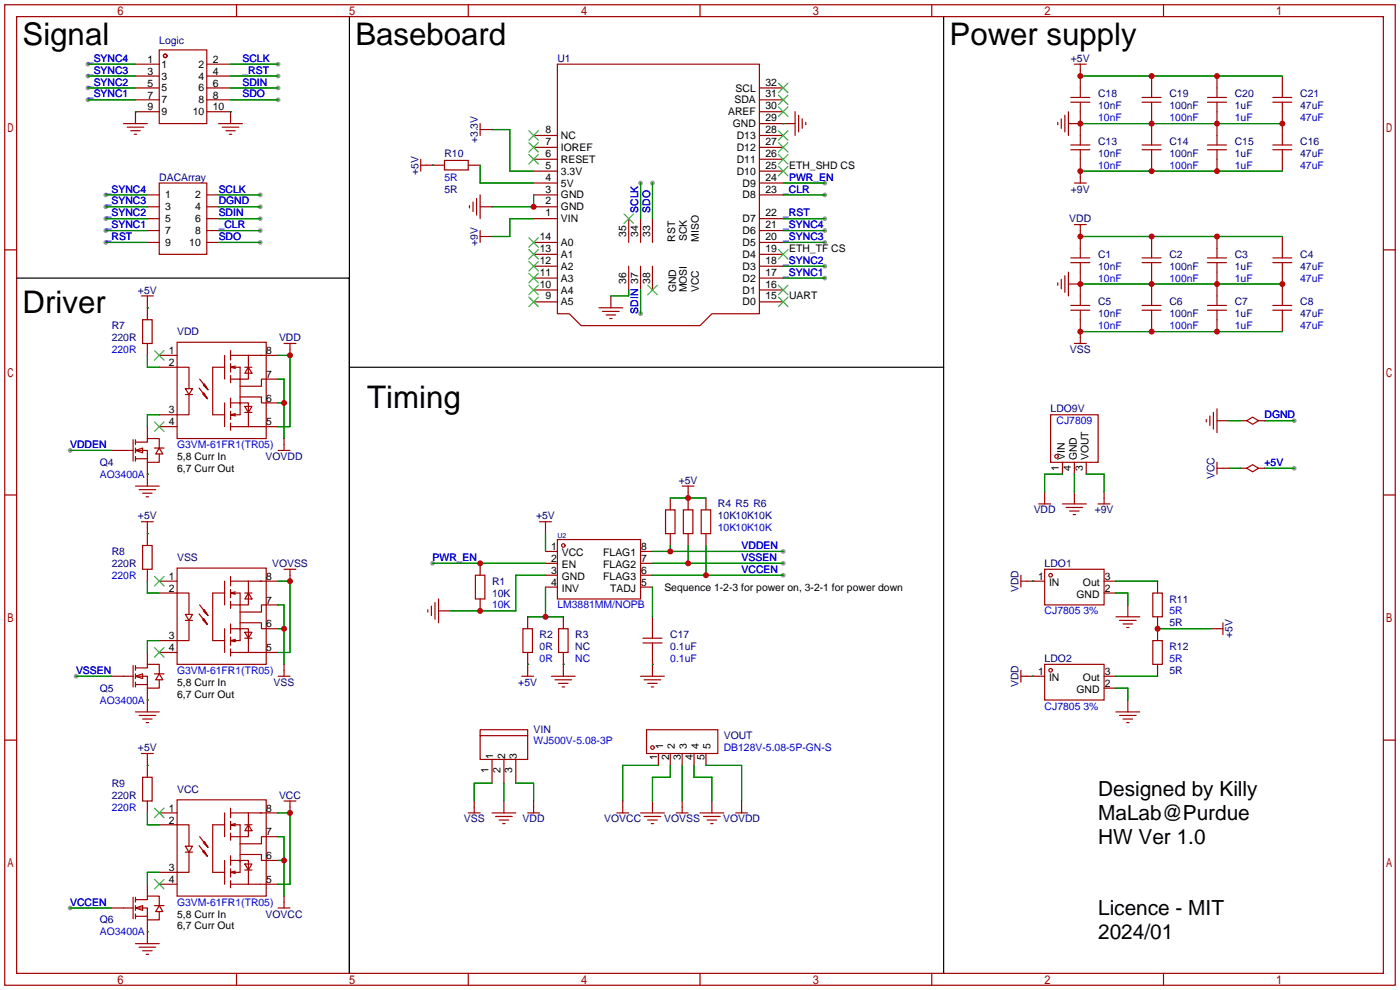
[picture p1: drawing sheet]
<svg xmlns="http://www.w3.org/2000/svg" width="299mm" height="212mm" viewBox="0 0 299 212" stroke-linecap="round" stroke-linejoin="round" font-family="sans-serif">
<g fill="#999">
<circle cx="276.6" cy="89.9" r=".51"/>
<circle cx="176.3" cy="56.9" r=".51"/>
<circle cx="176.3" cy="59.4" r=".51"/>
<circle cx="176.3" cy="51.8" r=".51"/>
<circle cx="176.3" cy="49.3" r=".51"/>
<circle cx="176.3" cy="46.7" r=".51"/>
<circle cx="176.3" cy="41.7" r=".51"/>
<circle cx="136.9" cy="67.1" r=".51"/>
<circle cx="136.9" cy="39.1" r=".51"/>
<circle cx="139.4" cy="39.1" r=".51"/>
<circle cx="55.6" cy="41.7" r=".51"/>
<circle cx="55.6" cy="44.2" r=".51"/>
<circle cx="55.6" cy="46.7" r=".51"/>
<circle cx="55.6" cy="49.3" r=".51"/>
<circle cx="22.6" cy="44.2" r=".51"/>
<circle cx="22.6" cy="46.7" r=".51"/>
<circle cx="22.6" cy="49.3" r=".51"/>
<circle cx="22.6" cy="51.8" r=".51"/>
<circle cx="22.6" cy="41.7" r=".51"/>
<circle cx="55.6" cy="51.8" r=".51"/>
<circle cx="18.8" cy="13.7" r=".51"/>
<circle cx="18.8" cy="16.3" r=".51"/>
<circle cx="18.8" cy="18.8" r=".51"/>
<circle cx="18.8" cy="21.3" r=".51"/>
<circle cx="59.4" cy="13.7" r=".51"/>
<circle cx="59.4" cy="16.3" r=".51"/>
<circle cx="59.4" cy="18.8" r=".51"/>
<circle cx="59.4" cy="21.3" r=".51"/>
<circle cx="176.3" cy="39.1" r=".51"/>
<circle cx="92.5" cy="120.4" r=".51"/>
<circle cx="167.4" cy="120.4" r=".51"/>
<circle cx="167.4" cy="122.9" r=".51"/>
<circle cx="167.4" cy="117.9" r=".51"/>
<circle cx="15" cy="96.3" r=".51"/>
<circle cx="16.3" cy="144.5" r=".51"/>
<circle cx="15" cy="194.1" r=".51"/>
<circle cx="276.6" cy="100.1" r=".51"/>
</g>
<g fill="none" stroke="#a10000" stroke-width=".25">
<path d="M1 1h297.2v209.6h-297.2zM3.6 3.6h292.1v204.4h-292.1zM29 18.8h5M29 13.7h5M29 16.3h5M34 10.7h10.2v15.7h-10.2zM44.2 18.8h5.1M44.2 13.7h5.1M44.2 16.3h5.1M50.5 1v2.6M100.1 1v2.6M119.1 13.7h43.2v53.4h-10.2l-2.5 2.5h-25.4l-2.5-2.5h-2.6z"/>
<path d="M149.6 1v2.6M162.3 18.8h5.1M199.1 1v2.6M229.6 13.7h2.6M230.9 13.7v7.1M246.1 16.3v4.5M248.7 1v2.6M260.1 16.3v4.5M274.1 16.3v4.5M26.4 26.4h5.1M27.2 27.2h3.5M27.9 27.9h2.1"/>
<path d="M28.7 28.7h.5M29 21.3h5M34 39.1h10.2v15.3h-10.2zM34 23.9h-5v2.5M44.2 23.9h5.1v2.5M44.2 21.3h5.1M46.7 26.4h5.1M47.5 27.2h3.6M48.3 27.9h2M49 28.7h.5M89.9 35.3h5.1M89.9 34v2.6"/>
<path d="M95 34.3h5.1v2h-5.1zM100.1 35.3h2.5M102.6 26.4v2.6M102.6 27.7h2.6M114 29h5.1M114 31.5h5.1M114 34h5.1M114 36.6h5.1M114 39.1h5.1M162.3 29h5.1M162.3 31.5h5.1M162.3 34h5.1"/>
<path d="M162.3 36.6h5.1M162.3 39.1h5.1M162.3 26.4h7.6M162.3 23.9h5.1M162.3 21.3h5.1M169.9 23.9v5.1M170.7 24.6v3.6M171.4 25.4v2M172.2 26.2v.5M226.1 26.2v.5M226.8 25.4v2M227.6 24.6v3.6"/>
<path d="M228.3 26.4h2.6M228.3 23.9v5.1M228.9 32h4M228.9 31h4M228.9 21.8h4M228.9 20.8h4M229.6 39.1h2.6M230.9 21.8v9.2M230.9 32v7.1M244.1 32h4.1M244.1 31h4.1M244.1 21.8h4.1"/>
<path d="M244.1 20.8h4.1M246.1 21.8v9.2M246.1 32v4.6M258.1 32h4M258.1 31h4M258.1 21.8h4M258.1 20.8h4M260.1 21.8v9.2M260.1 32v4.6M272 32h4.1M272 31h4.1M272 21.8h4.1"/>
<path d="M272 20.8h4.1M274.1 21.8v9.2M274.1 32v4.6M1 53.4h2.6M31.5 44.2h2.5M31.5 46.7h2.5M31.5 41.7h2.5M31.5 51.8h2.5M31.5 49.3h2.5M44.2 44.2h2.5M44.2 46.7h2.5M44.2 41.7h2.5"/>
<path d="M44.2 51.8h2.5M44.2 49.3h2.5M100.3 43.9v.5M101.1 43.2v2M101.9 42.4v3.6M102.6 44.2h2.6M102.6 41.7v5M102.6 49.3v2.5M102.6 50.5h2.6M114 44.2h5.1M114 46.7h5.1M114 41.7h5.1"/>
<path d="M114 59.4h5.1M114 56.9h5.1M114 54.4h5.1M114 51.8h5.1M134.4 46.7v5.1M134.4 56.9v5.1M136.9 46.7v5.1M136.9 56.9v5.1M139.4 46.7v5.1M139.4 56.9v5.1M162.3 46.7h5.1M162.3 41.7h5.1"/>
<path d="M162.3 59.4h5.1M162.3 56.9h5.1M162.3 54.4h5.1M162.3 51.8h5.1M162.3 49.3h5.1M226.8 59.7v2M227.6 58.9v3.6M228.3 58.2v5M228.9 56.1h4M228.9 55.1h4M229.6 48h2.6M230.9 48v7.1"/>
<path d="M230.9 56.1v9.2M244.1 56.1h4.1M244.1 55.1h4.1M246.1 50.5v4.6M246.1 56.1v9.2M258.1 56.1h4M258.1 55.1h4M260.1 50.5v4.6M260.1 56.1v9.2M272 56.1h4.1M272 55.1h4.1M274.1 50.5v4.6"/>
<path d="M274.1 56.1v9.2M295.7 53.4h2.5M30.2 63.2h2.6M30.5 68.3h2v5.1h-2zM31.5 63.2v5.1M31.5 73.4v2.5M34 78.5h6.4v4.6M34 75.9h3.8M37.8 73.2h19.1v20.5h-19.1zM48 78.5h-2.5v10.1h2.5M48 75.9v5.1M49.3 74.9v2.1"/>
<path d="M49.3 77.7v1.8M49.3 75.9h3.8M50.3 78.7l-1-.2h2v10.1h-2l1 .3M50.3 78.2l-1 .3M52.3 78.5h1.5M53.1 75.9h2.8M53.1 75.9v5.1h-3.8M53.1 78.5l.7 1.3h-1.5zM55.6 75.9h3.8M60.7 73.4h2.5M62 73.4v2.5M114 64.5h5.1"/>
<path d="M114 62h5.1M128 65.8h5.1M128.8 66.5h3.5M129.5 67.3h2.1M130.3 68.1h.5M130.6 63.2v2.6M162.3 64.5h5.1M162.3 62h5.1M226.1 60.5v.5M228.3 60.7h2.6M228.9 66.3h4M228.9 65.3h4"/>
<path d="M229.6 73.4h2.6M230.9 66.3v7.1M244.1 66.3h4.1M244.1 65.3h4.1M246.1 66.3v4.6M258.1 66.3h4M258.1 65.3h4M260.1 66.3v4.6M272 66.3h4.1M272 65.3h4.1M274.1 66.3v4.6M23.9 96.3h4.5"/>
<path d="M28.4 94v4.6M29 96.3l1.5-.5v1zM29 94.5h2.5v-.8h2.5v2.1M29 96.3h2.5v2.5h2.5v-1.8M29 94v1M29 95.8v1M29 97.5v1.1M29 98h2.5M31.5 91.2v2.5M31.5 98.8v5.1M33 95.8h2.1M34 95.8l.8 1.2h-1.5z"/>
<path d="M34 91.2h3.8M39.6 83.1h1.5l-.7 1.2zM39.6 84.3h1.5M40.4 84.3v4.3h-6.4M42.5 82.9l1.8 2.3-.7-1.3M42.7 81l1.7 2.3-.7-1.3M43.3 84.2l1 1M43.4 82.3l1 1M48 86.1v5.1M49.3 86.1h3.8v5.1M49.3 80.3v1.5M49.3 85.1v2"/>
<path d="M49.3 87.9v1.8M49.3 90.4v1.5M49.3 91.2h10.1M50.3 88.4l-1 .2M51.3 84.8h4.6v1.3h3.5M52.3 86.9h1.5l-.7 1.2zM52.3 88.1h1.5M59.4 81h-3.5v1.5h-4.6M59.4 96.3h2.6M60.7 93.7v2.6M224.5 88.6h10.2v10.2h-10.2zM227.1 98.8v2.5"/>
<path d="M229.6 98.8v2.5M232.2 98.8v2.5M257.8 89.7v.5M258.6 88.9v2M259.3 88.1v3.6M260.1 89.9h2.5M260.1 87.4v5.1M260.1 98.8v2.5M265.2 89.9h1.2M266.4 89.9l1.3-.7 1.3 .7-1.3 .8zM269 89.9h1.3M1 105.8h2.6"/>
<path d="M29 103.9h5M29.7 104.6h3.6M30.2 111.5h2.6M30.5 116.6h2v5.1h-2zM30.5 105.4h2M31.2 106.2h.5M31.5 111.5v5.1M115.3 111.5h2.6M116.6 117.9h2.5M116.6 111.5v2.5M119.1 115.3h17.8v12.7h-17.8zM136.9 117.9h2.5"/>
<path d="M142.2 109h2.1v5h-2.1zM143.3 106.4v2.6M143.3 114v2.6M145.8 103.9h2.5M146 109h2.1v5h-2.1zM147.1 103.9v5.1M147.1 114v2.6M149.9 109h2v5h-2zM150.9 106.4v2.6M150.9 114v2.6M222 107.7h2.5M223.3 105.2v2.5"/>
<path d="M227.1 107.7h5.1M227.8 108.5h3.6M228.6 109.2h2M229.4 110h.5M229.6 105.2v2.5M234.7 107.7h2.5M236 105.2v2.5M260.1 100.1h2.5M265.2 100.1h1.2M266.4 100.1l1.3-.8 1.3 .8-1.3 .7zM269 100.1h1.3M295.7 105.8h2.5"/>
<path d="M31.5 121.7v2.5M31.5 139.4v2.6M34 126.7h6.4v4.6M34 139.4h3.8M34 124.2h3.8M37.8 121.4h19.1v20.6h-19.1zM39.6 131.3h1.5l-.7 1.3zM39.6 132.6h1.5M40.4 132.6v4.3h-6.4M42.5 131.2l1.8 2.3-.7-1.3M42.7 129.3l1.7 2.3-.7-1.3M43.3 132.5l1 1"/>
<path d="M43.4 130.6l1 1M48 126.7h-2.5v10.2h2.5M48 124.2v5.1M48 134.4v5M49.3 134.4h3.8v5M49.3 123.2v2M49.3 126v1.8M49.3 128.5v1.5M49.3 133.4v2M49.3 136.1v1.8M49.3 138.7v1.5M49.3 139.4h10.1"/>
<path d="M49.3 124.2h3.8M50.3 127l-1-.3h2v10.2h-2l1 .3M50.3 136.7l-1 .2M50.3 126.5l-1 .2M51.3 133.1h4.6v1.3h3.5M52.3 135.1h1.5l-.7 1.3zM52.3 136.4h1.5M52.3 126.7h1.5M53.1 124.2h2.8M53.1 124.2v5.1h-3.8M53.1 126.7l.7 1.3h-1.5zM55.6 124.2h3.8"/>
<path d="M59.4 129.3h-3.5v1.5h-4.6M60.7 121.7h2.5M62 121.7v2.5M91.4 130.3v.5M92.2 129.5v2.1M93 128.8v3.5M93.7 130.6h2.6M93.7 128v5.1M101.6 122.9h2v5.1h-2zM102.6 120.4v2.5M102.6 128v2.6M111.8 134.4h2v5h-2z"/>
<path d="M112.8 131.8v2.6M112.8 139.4v5.1M116.6 120.4h2.5M116.6 122.9h2.5M116.6 125.5h2.5M119.4 134.4h2v5h-2zM120.4 131.8v2.6M120.4 139.4v5.1M136.9 120.4h2.5M136.9 122.9h2.5M136.9 125.5h2.5M137.4 137.4h4.1"/>
<path d="M137.4 136.4h4.1M139.4 131.8v4.6M139.4 137.4v7.1M218.2 124.2h5.1M218.2 122.9v2.6M223.3 121.7h12.7v7.6h-12.7zM236 124.2h2.5M236 126.7h2.5M238.5 131.8h5.1M239.3 132.6h3.5M240 133.4h2.1M240.8 134.1h.5"/>
<path d="M241 129.3v2.5M246.4 126.7h2v5.1h-2zM246.4 136.9h2v5.1h-2zM247.4 124.2v2.5M247.4 131.8v5.1M258.8 134.4h2.6M261.4 133.1v2.5M1 158.2h2.6M23.9 144.5h4.5M28.4 142.2v4.6M29 144.5l1.5-.5v1zM29 142.7h2.5v-.7h2.5v2"/>
<path d="M29 144.5h2.5v2.6h2.5v-1.8M29 142.2v1.1M29 144v1M29 145.8v1M29 146.3h2.5M29 152.1h5M29.7 152.9h3.6M30.5 153.7h2M31.2 154.4h.5M31.5 147.1v5M33 144h2.1M34 144l.8 1.3h-1.5z"/>
<path d="M59.4 144.5h2.6M60.7 142v2.5M102.6 157.2h10.2v5.1h-10.2zM102.6 157.2v-1.2h10.2v1.2M111.5 144.5h2.5M117.9 144.5h5M118.6 145.3h3.6M119.4 146.1h2M120.1 146.8h.5M136.9 144.5h5.1M137.7 145.3h3.5M138.2 156h15.2v5h-15.2z"/>
<path d="M138.4 146.1h2.1M139.2 146.8h.5M218.2 144.5h5.1M218.2 143.3v2.5M223.3 142h12.7v7.6h-12.7zM236 144.5h2.5M236 147.1h2.5M238.5 152.1h5.1M239.3 152.9h3.5M240 153.7h2.1M240.8 154.4h.5M241 149.6v2.5"/>
<path d="M247.4 142v2.5M295.7 158.2h2.5M30.2 161h2.6M30.5 166.1h2v5.1h-2zM31.5 161v5.1M31.5 171.2v2.5M34 176.3h6.4v4.5M34 173.7h3.8M37.8 170.9h19.1v20.6h-19.1zM42.7 178.8l1.7 2.3-.7-1.3M48 176.3h-2.5v10.1h2.5M48 173.7v5.1"/>
<path d="M49.3 173.7h3.8M49.3 172.7v2.1M49.3 175.5v1.8M49.3 178.1v1.5M50.3 176.5l-1-.2h2v10.1h-2l1 .3M50.3 176l-1 .3M52.3 176.3h1.5M53.1 173.7h2.8M53.1 173.7v5.1h-3.8M53.1 176.3l.7 1.2h-1.5zM55.6 173.7h3.8M59.4 178.8h-3.5v1.5h-4.6"/>
<path d="M60.7 171.2h2.5M62 171.2v2.5M100.1 173.7h2.5M101.3 171.2v2.5M105.2 173.7h5M105.2 162.3v5.1M105.9 174.5h3.6M106.7 175.3h2M107.4 176h.5M107.7 162.3v5.1M107.7 171.2v2.5M110.2 162.3v5.1"/>
<path d="M112.8 173.7h2.5M114 171.2v2.5M131.8 173.7h2.6M133.1 171.2v2.5M136.9 173.7h5.1M137.7 174.5h3.5M138.4 175.3h2.1M139.2 176h.5M139.4 171.2v2.5M140.7 161v2.6M143.3 161v2.6M144.5 173.7h2.6"/>
<path d="M145.8 161v2.6M145.8 171.2v2.5M148.3 161v2.6M149.6 173.7h5.1M150.4 174.5h3.5M150.9 161v2.6M151.1 175.3h2.1M151.9 176h.5M152.1 171.2v2.5M157.2 173.7h2.6M158.5 171.2v2.5M23.9 194.1h4.5"/>
<path d="M28.4 191.8v4.5M29 194.1l1.5-.6v1.1zM29 192.3h2.5v-.8h2.5v2M29 194.1h2.5v2.5h2.5v-1.8M29 191.8v1M29 193.5v1.1M29 195.3v1M29 195.8h2.5M31.5 189v2.5M31.5 196.6v5.1M33 193.5h2.1M34 193.5l.8 1.3h-1.5z"/>
<path d="M34 189h3.8M39.6 180.8h1.5l-.7 1.3zM39.6 182.1h1.5M40.4 182.1v4.3h-6.4M42.5 180.7l1.8 2.3-.7-1.3M43.3 182l1 1M43.4 180.1l1 1M48 183.9v5.1M49.3 183.9h3.8v5.1M49.3 182.9v2M49.3 185.7v1.8M49.3 188.2v1.5"/>
<path d="M49.3 189h10.1M50.3 186.2l-1 .2M51.3 182.6h4.6v1.3h3.5M52.3 184.7h1.5l-.7 1.2zM52.3 185.9h1.5M59.4 194.1h2.6M60.7 191.5v2.6M29 201.7h5M29.7 202.4h3.6M30.5 203.2h2M31.2 204h.5M50.5 208v2.6"/>
<path d="M100.1 208v2.6M149.6 208v2.6M199.1 208v2.6M248.7 208v2.6"/>
<circle cx="35.3" cy="11.9" r=".38"/>
<circle cx="225.8" cy="97.5" r=".38"/>
<circle cx="120.4" cy="116.6" r=".38"/>
<circle cx="224.5" cy="122.9" r=".38"/>
<circle cx="139.4" cy="159.8" r=".38"/>
<circle cx="224.5" cy="143.3" r=".38"/>
</g>
<g fill="none" stroke="#3c3" stroke-width=".25">
<path d="M166.4 17.8l2 2M168.4 17.8l-2 2M113 27.9l2.1 2.1M113 30.5l2.1 2M113 33l2.1 2.1M115.1 27.9l-2.1 2.1M115.1 30.5l-2.1 2M115.1 33l-2.1 2.1M166.4 35.6l2 2M166.4 33l2 2.1M166.4 30.5l2 2M166.4 27.9l2 2.1"/>
<path d="M166.4 22.9l2 2M166.4 20.3l2 2.1M168.4 35.6l-2 2M168.4 33l-2 2.1M168.4 30.5l-2 2M168.4 27.9l-2 2.1M168.4 22.9l-2 2M168.4 20.3l-2 2.1M113 58.4l2.1 2.1M113 55.9l2.1 2M113 53.3l2.1 2.1M113 50.8l2.1 2"/>
<path d="M115.1 58.4l-2.1 2.1M115.1 55.9l-2.1 2M115.1 53.3l-2.1 2.1M115.1 50.8l-2.1 2M133.3 45.7l2.1 2.1M135.4 45.7l-2.1 2.1M166.4 53.3l2 2.1M168.4 53.3l-2 2.1M33 74.9l2.1 2.1M35.1 74.9l-2.1 2.1M113 63.5l2.1 2M113 61l2.1 2"/>
<path d="M115.1 63.5l-2.1 2M115.1 61l-2.1 2M138.4 61l2.1 2M140.5 61l-2.1 2M166.4 63.5l2 2M166.4 61l2 2M168.4 63.5l-2 2M168.4 61l-2 2M33 90.2l2.1 2M35.1 90.2l-2.1 2M33 138.4l2.1 2.1M33 123.2l2.1 2"/>
<path d="M35.1 138.4l-2.1 2.1M35.1 123.2l-2.1 2M33 172.7l2.1 2.1M35.1 172.7l-2.1 2.1M33 188l2.1 2M35.1 188l-2.1 2"/>
</g>
<g fill="none" stroke="#008700" stroke-width=".25">
<path d="M18.8 13.7h10.2M18.8 16.3h10.2M18.8 18.8h10.2M49.3 13.7h10.1M49.3 16.3h10.1M49.3 18.8h10.1M230.9 16.3h43.2M18.8 21.3h10.2M29 23.9h.1M49.3 23.9h.1M49.3 21.3h10.1M92.5 35.3h.1"/>
<path d="M102.6 35.3v3.8h11.4M105.2 27.7h3.8v8.9h5M136.9 39.1v7.6M139.4 39.1v7.6M167.4 26.4h.1M167.4 39.1h8.9M230.9 26.4h43.2M230.9 36.6h43.2M22.6 44.2h8.9M22.6 51.8h8.9M22.6 49.3h8.9M22.6 46.7h8.9"/>
<path d="M22.6 41.7h8.9M46.7 44.2h8.9M46.7 51.8h8.9M46.7 49.3h8.9M46.7 46.7h8.9M46.7 41.7h8.9M114 41.7v2.5h-8.8M114 46.7h-5v3.8h-3.8M167.4 56.9h8.9M167.4 59.4h8.9M167.4 51.8h8.9M167.4 49.3h8.9"/>
<path d="M167.4 46.7h8.9M167.4 41.7h8.9M230.9 50.5h43.2M31.5 65.8h.1M31.5 75.9v2.6h2.5M59.4 75.9h2.6v15.3h-2.6M134.4 62v1.2h-3.8M136.9 62v5.1M230.9 60.7h43.2M230.9 70.9h43.2M15 96.3h8.9M34 88.6h-2.5v2.6"/>
<path d="M59.4 81h1.3v12.7M59.4 86.1h1.3M262.6 89.9h2.6M270.3 89.9h6.3M31.5 114h.1M31.5 101.3h.1M116.6 114v3.9M139.4 117.9h28M143.3 116.6v1.3M143.3 106.4h7.6M147.1 116.6v3.8M150.9 116.6v6.3"/>
<path d="M227.1 101.3h-3.8v3.9M229.6 101.3v3.9M232.2 101.3h3.8v3.9M262.6 100.1h2.6M270.3 100.1h6.3M31.5 124.2v2.5h2.5M34 136.9h-2.5v2.5M59.4 124.2h2.6v15.2h-2.6M59.4 129.3h1.3v12.7M59.4 134.4h1.3M92.5 120.4h24.1M112.8 131.8h7.6"/>
<path d="M116.6 125.5v6.3M116.6 122.9h-6.4v7.7h-13.9M139.4 125.5v6.3M139.4 120.4h28M139.4 122.9h28M220.7 124.2h.1M238.5 124.2h8.9M238.5 126.7h2.5v2.6M247.4 134.4h11.4M16.3 144.5h7.6M31.5 149.6h.1M112.8 142h.1"/>
<path d="M120.4 142h.1M139.4 142h.1M220.7 144.5h.1M238.5 144.5h8.9M238.5 147.1h2.5v2.5M31.5 163.6h.1M31.5 173.7v2.6h2.5M59.4 173.7h2.6v15.3h-2.6M59.4 178.8h1.3v12.7M105.2 167.4h-3.9v3.8M107.7 167.4v3.8M110.2 167.4h3.8v3.8"/>
<path d="M140.7 163.6h-7.6v7.6M143.3 163.6v2.5h-3.9v5.1M145.8 163.6v7.6M148.3 163.6v2.5h3.8v5.1M150.9 163.6h7.6v7.6M15 194.1h8.9M31.5 199.1h.1M34 186.4h-2.5v2.6M59.4 183.9h1.3"/>
</g>
<path d="M74.7 3.6v204.4v-148.6h-71.1M201.7 3.6v74.9h-127M201.7 78.5v129.5" fill="none" stroke="#000" stroke-width=".25"/>
<g fill="#c00">
<circle cx="114" cy="44.2" r=".63"/>
<circle cx="246.1" cy="60.7" r=".63"/>
<circle cx="230.9" cy="60.7" r=".63"/>
<circle cx="260.1" cy="60.7" r=".63"/>
<circle cx="274.1" cy="60.7" r=".63"/>
<circle cx="246.1" cy="50.5" r=".63"/>
<circle cx="230.9" cy="50.5" r=".63"/>
<circle cx="260.1" cy="50.5" r=".63"/>
<circle cx="246.1" cy="70.9" r=".63"/>
<circle cx="230.9" cy="70.9" r=".63"/>
<circle cx="260.1" cy="70.9" r=".63"/>
<circle cx="230.9" cy="26.4" r=".63"/>
<circle cx="246.1" cy="26.4" r=".63"/>
<circle cx="260.1" cy="26.4" r=".63"/>
<circle cx="274.1" cy="26.4" r=".63"/>
<circle cx="230.9" cy="36.6" r=".63"/>
<circle cx="246.1" cy="36.6" r=".63"/>
<circle cx="260.1" cy="36.6" r=".63"/>
<circle cx="102.6" cy="120.4" r=".63"/>
<circle cx="102.6" cy="130.6" r=".63"/>
<circle cx="116.6" cy="131.8" r=".63"/>
<circle cx="62" cy="75.9" r=".63"/>
<circle cx="60.7" cy="86.1" r=".63"/>
<circle cx="62" cy="124.2" r=".63"/>
<circle cx="60.7" cy="134.4" r=".63"/>
<circle cx="62" cy="173.7" r=".63"/>
<circle cx="60.7" cy="183.9" r=".63"/>
<circle cx="147.1" cy="120.4" r=".63"/>
<circle cx="150.9" cy="122.9" r=".63"/>
<circle cx="143.3" cy="117.9" r=".63"/>
<circle cx="147.1" cy="106.4" r=".63"/>
<circle cx="230.9" cy="16.3" r=".63"/>
<circle cx="246.1" cy="16.3" r=".63"/>
<circle cx="260.1" cy="16.3" r=".63"/>
<circle cx="247.4" cy="134.4" r=".63"/>
</g>
<g font-size="6.7">
<text x="4.8" y="9.7">Signal</text>
<text x="75.9" y="9.7">Baseboard</text>
<text x="202.9" y="9.7">Power supply</text>
<text x="4.8" y="66.8">Driver</text>
<text x="78.5" y="87.1">Timing</text>
</g>
<g font-size="4.4">
<text x="234.7" y="170.2">Designed by Killy</text>
<text x="234.7" y="175.3">MaLab@Purdue</text>
<text x="234.7" y="180.3">HW Ver 1.0</text>
<text x="234.7" y="195.6">Licence - MIT</text>
<text x="234.7" y="200.7">2024/01</text>
</g>
<g font-size="2.2" fill="#000080">
<text x="34" y="9.4">Logic</text>
<text x="119.1" y="13.2">U1</text>
<text x="228.9" y="13.2">+5V</text>
<text x="234.7" y="20.8">C18</text>
<text x="234.7" y="23.4">10nF</text>
<text x="249.9" y="20.8">C19</text>
<text x="249.9" y="23.4">100nF</text>
<text x="263.9" y="20.8">C20</text>
<text x="263.9" y="23.4">1uF</text>
<text x="277.9" y="20.8">C21</text>
<text x="277.9" y="23.4">47uF</text>
<text x="95" y="33.5">R10</text>
<text x="102.1" y="30.6" transform="rotate(-90 102.1 30.6)">+3.3V</text>
<text x="234.7" y="31">C13</text>
<text x="234.7" y="33.5">10nF</text>
<text x="249.9" y="31">C14</text>
<text x="249.9" y="33.5">100nF</text>
<text x="263.9" y="31">C15</text>
<text x="263.9" y="33.5">1uF</text>
<text x="277.9" y="31">C16</text>
<text x="277.9" y="33.5">47uF</text>
<text x="34" y="38.6">DACArray</text>
<text x="89.4" y="37.3" transform="rotate(-90 89.4 37.3)">+5V</text>
<text x="95" y="41.1">5R</text>
<text x="228.9" y="41.1">+9V</text>
<text x="228.5" y="47.5">VDD</text>
<text x="102.1" y="52.6" transform="rotate(-90 102.1 52.6)">+9V</text>
<text x="234.7" y="55.1">C1</text>
<text x="234.7" y="57.7">10nF</text>
<text x="249.9" y="55.1">C2</text>
<text x="249.9" y="57.7">100nF</text>
<text x="263.9" y="55.1">C3</text>
<text x="263.9" y="57.7">1uF</text>
<text x="277.9" y="55.1">C4</text>
<text x="277.9" y="57.7">47uF</text>
<text x="29.5" y="62.7">+5V</text>
<text x="234.7" y="65.3">C5</text>
<text x="249.9" y="65.3">C6</text>
<text x="263.9" y="65.3">C7</text>
<text x="277.9" y="65.3">C8</text>
<text x="23.9" y="70.4">R7</text>
<text x="37.8" y="71.6">VDD</text>
<text x="234.7" y="67.8">10nF</text>
<text x="249.9" y="67.8">100nF</text>
<text x="263.9" y="67.8">1uF</text>
<text x="277.9" y="67.8">47uF</text>
<text x="23.9" y="72.9">220R</text>
<text x="59.6" y="72.9">VDD</text>
<text x="228.7" y="75.4">VSS</text>
<text x="224.5" y="88.1">LDO9V</text>
<text x="21.3" y="99.6">Q4</text>
<text x="56.8" y="98.3">VOVDD</text>
<text x="145.1" y="103.4">+5V</text>
<text x="259.6" y="102.4" transform="rotate(-90 259.6 102.4)">VCC</text>
<text x="29.5" y="111">+5V</text>
<text x="114.6" y="111">+5V</text>
<text x="153.4" y="108.5">R4 R5 R6</text>
<text x="153.4" y="111">10K10K10K</text>
<text x="220.9" y="109.7">VDD</text>
<text x="234" y="109.7">+9V</text>
<text x="23.9" y="118.6">R8</text>
<text x="37.8" y="119.9">VSS</text>
<text x="23.9" y="121.2">220R</text>
<text x="58.1" y="121.2">VOVSS</text>
<text x="105.2" y="125">R1</text>
<text x="223.3" y="121.2">LDO1</text>
<text x="105.2" y="127.5">10K</text>
<text x="217.7" y="126.6" transform="rotate(-90 217.7 126.6)">VDD</text>
<text x="249.9" y="128.8">R11</text>
<text x="115.3" y="136.4">R2</text>
<text x="122.9" y="136.4">R3</text>
<text x="143.3" y="136.4">C17</text>
<text x="249.9" y="133.9">5R</text>
<text x="263.4" y="136.4" transform="rotate(-90 263.4 136.4)">+5V</text>
<text x="115.3" y="138.9">0R</text>
<text x="122.9" y="138.9">NC</text>
<text x="143.3" y="138.9">0.1uF</text>
<text x="223.3" y="141.5">LDO2</text>
<text x="249.9" y="138.9">R12</text>
<text x="21.3" y="147.8">Q5</text>
<text x="58.5" y="146.6">VSS</text>
<text x="110.8" y="146.6">+5V</text>
<text x="217.7" y="146.9" transform="rotate(-90 217.7 146.9)">VDD</text>
<text x="249.9" y="144">5R</text>
<text x="29.5" y="160.5">+5V</text>
<text x="114" y="156.7">VIN</text>
<text x="154.7" y="158">VOUT</text>
<text x="23.9" y="168.1">R9</text>
<text x="23.9" y="170.7">220R</text>
<text x="37.8" y="169.4">VCC</text>
<text x="59.6" y="170.7">VCC</text>
<text x="99.1" y="175.8">VSS</text>
<text x="111.7" y="175.8">VDD</text>
<text x="129.1" y="175.8">VOVCC</text>
<text x="142" y="175.8">VOVSS</text>
<text x="154.5" y="175.8">VOVDD</text>
<text x="21.3" y="197.4">Q6</text>
<text x="56.8" y="196.1">VOVCC</text>
</g>
<g font-size="2.2" fill="#00f">
<text x="18.8" y="13.2">_SYNC4</text>
<text x="18.8" y="15.7">_SYNC3</text>
<text x="51.8" y="13.2">SCLK</text>
<text x="51.8" y="15.7">_RST</text>
<text x="18.8" y="18.3">_SYNC2</text>
<text x="18.8" y="20.8">_SYNC1</text>
<text x="51.8" y="18.3">SDIN</text>
<text x="51.8" y="20.8">SDO</text>
<text x="234.7" y="25.9">10nF</text>
<text x="249.9" y="25.9">100nF</text>
<text x="263.9" y="25.9">1uF</text>
<text x="277.9" y="25.9">47uF</text>
<text x="22.6" y="41.1">_SYNC4</text>
<text x="46.7" y="41.1">SCLK</text>
<text x="95" y="38.6">5R</text>
<text x="168.7" y="38.6">PWR_EN</text>
<text x="234.7" y="36.1">10nF</text>
<text x="249.9" y="36.1">100nF</text>
<text x="263.9" y="36.1">1uF</text>
<text x="277.9" y="36.1">47uF</text>
<text x="22.6" y="43.7">_SYNC3</text>
<text x="22.6" y="46.2">_SYNC2</text>
<text x="46.7" y="43.7">DGND</text>
<text x="46.7" y="46.2">SDIN</text>
<text x="136.4" y="45.5" transform="rotate(-90 136.4 45.5)">SCLK</text>
<text x="138.9" y="45.5" transform="rotate(-90 138.9 45.5)">SDO</text>
<text x="22.6" y="48.8">_SYNC1</text>
<text x="22.6" y="51.3">_RST</text>
<text x="46.7" y="48.8">_CLR</text>
<text x="46.7" y="51.3">SDO</text>
<text x="234.7" y="60.2">10nF</text>
<text x="249.9" y="60.2">100nF</text>
<text x="263.9" y="60.2">1uF</text>
<text x="277.9" y="60.2">47uF</text>
<text x="136.4" y="67.1" transform="rotate(-90 136.4 67.1)">SDIN 37</text>
<text x="234.7" y="70.4">10nF</text>
<text x="249.9" y="70.4">100nF</text>
<text x="263.9" y="70.4">1uF</text>
<text x="277.9" y="70.4">47uF</text>
<text x="23.9" y="75.4">220R</text>
<text x="270.3" y="89.4">DGND</text>
<text x="15" y="95.8">VDDEN</text>
<text x="37.8" y="95.8">G3VM-61FR1(TR05)</text>
<text x="225.8" y="90.7">CJ7809</text>
<text x="270.3" y="99.6">+5V</text>
<text x="21.3" y="102.1">AO3400A</text>
<text x="153.4" y="113.5">10K10K10K</text>
<text x="92.5" y="119.9">PWR_EN</text>
<text x="158.5" y="119.9">VSSEN</text>
<text x="158.5" y="117.3">VDDEN</text>
<text x="23.9" y="123.7">220R</text>
<text x="158.5" y="122.4">VCCEN</text>
<text x="105.2" y="130">10K</text>
<text x="119.1" y="130">LM3881MM/NOPB</text>
<text x="223.3" y="131.3">CJ7805 3%</text>
<text x="249.9" y="131.3">5R</text>
<text x="115.3" y="141.5">0R</text>
<text x="122.9" y="141.5">NC</text>
<text x="143.3" y="141.5">0.1uF</text>
<text x="249.9" y="141.5">5R</text>
<text x="16.3" y="144">VSSEN</text>
<text x="37.8" y="144">G3VM-61FR1(TR05)</text>
<text x="21.3" y="150.4">AO3400A</text>
<text x="223.3" y="151.6">CJ7805 3%</text>
<text x="114" y="159">WJ500V-5.08-3P</text>
<text x="154.7" y="160.5">DB128V-5.08-5P-GN-S</text>
<text x="23.9" y="173.2">220R</text>
<text x="15" y="193.5">VCCEN</text>
<text x="37.8" y="193.5">G3VM-61FR1(TR05)</text>
<text x="21.3" y="199.9">AO3400A</text>
</g>
<g font-size="2.2">
<text x="31.5" y="13.4">1</text>
<text x="31.5" y="16">3</text>
<text x="34.5" y="14.5">1</text>
<text x="34.5" y="17">3</text>
<text x="42.5" y="14.5">2</text>
<text x="42.5" y="17">4</text>
<text x="45.5" y="13.4">2</text>
<text x="45.5" y="16">4</text>
<text x="31.5" y="18.5">5</text>
<text x="31.5" y="21.1">7</text>
<text x="31.5" y="23.6">9</text>
<text x="34.5" y="19.5">5</text>
<text x="34.5" y="22.1">7</text>
<text x="42.5" y="19.5">6</text>
<text x="42.5" y="22.1">8</text>
<text x="45.5" y="18.5">6</text>
<text x="45.5" y="21.1">8</text>
<text x="45.5" y="23.6">10</text>
<text x="157" y="22.1">SDA</text>
<text x="157.2" y="19.6">SCL</text>
<text x="163.6" y="23.4">30</text>
<text x="163.6" y="20.8">31</text>
<text x="163.6" y="18.3">32</text>
<text x="34.5" y="24.6">9</text>
<text x="41.2" y="24.6">10</text>
<text x="116.6" y="28.4">8</text>
<text x="119.9" y="29.7">NC</text>
<text x="155.6" y="24.6">AREF</text>
<text x="156.6" y="27.2">GND</text>
<text x="157.5" y="29.7">D13</text>
<text x="163.6" y="28.4">28</text>
<text x="163.6" y="25.9">29</text>
<text x="116.6" y="31">7</text>
<text x="116.6" y="33.5">6</text>
<text x="119.9" y="32.3">IOREF</text>
<text x="119.9" y="34.8">RESET</text>
<text x="157.5" y="34.8">D11</text>
<text x="157.5" y="32.3">D12</text>
<text x="163.6" y="33.5">26</text>
<text x="163.6" y="31">27</text>
<text x="116.6" y="36.1">5</text>
<text x="116.6" y="38.6">4</text>
<text x="116.6" y="41.1">3</text>
<text x="119.9" y="37.3">3.3V</text>
<text x="119.9" y="39.9">5V</text>
<text x="157.5" y="37.3">D10</text>
<text x="158.7" y="39.9">D9</text>
<text x="163.6" y="41.1">23 _CLR</text>
<text x="163.6" y="38.6">24</text>
<text x="163.6" y="36.1">25</text>
<text x="168.7" y="36.1">ETH_SHD CS</text>
<text x="35.3" y="42.4">1</text>
<text x="35.3" y="44.9">3</text>
<text x="35.3" y="47.5">5</text>
<text x="41.7" y="42.4">2</text>
<text x="41.7" y="44.9">4</text>
<text x="41.7" y="47.5">6</text>
<text x="116.6" y="43.7">2</text>
<text x="116.6" y="46.2">1</text>
<text x="119.9" y="45">GND</text>
<text x="119.9" y="47.5">VIN</text>
<text x="119.9" y="42.4">GND</text>
<text x="158.7" y="47.5">D7</text>
<text x="158.7" y="42.4">D8</text>
<text x="163.6" y="46.2">22 _RST</text>
<text x="35.3" y="50">7</text>
<text x="35.3" y="52.6">9</text>
<text x="40.5" y="52.6">10</text>
<text x="41.7" y="50">8</text>
<text x="115.4" y="53.8">13</text>
<text x="115.4" y="51.3">14</text>
<text x="119.9" y="52.6">A0</text>
<text x="133.9" y="50.5" transform="rotate(-90 133.9 50.5)">35</text>
<text x="136.4" y="50.5" transform="rotate(-90 136.4 50.5)">34</text>
<text x="138.9" y="50.5" transform="rotate(-90 138.9 50.5)">33</text>
<text x="144.3" y="51.7" transform="rotate(-90 144.3 51.7)">RST</text>
<text x="146.8" y="51.6" transform="rotate(-90 146.8 51.6)">SCK</text>
<text x="149.4" y="51.7" transform="rotate(-90 149.4 51.7)">MISO</text>
<text x="158.7" y="52.6">D5</text>
<text x="158.7" y="50">D6</text>
<text x="163.6" y="53.8">19</text>
<text x="163.6" y="51.3">20 _SYNC3</text>
<text x="163.6" y="48.8">21 _SYNC4</text>
<text x="168.7" y="53.8">ETH_TF CS</text>
<text x="115.4" y="58.9">11</text>
<text x="115.4" y="56.4">12</text>
<text x="119.9" y="57.7">A2</text>
<text x="119.9" y="55.1">A1</text>
<text x="158.7" y="57.7">D3</text>
<text x="158.7" y="55.1">D4</text>
<text x="163.6" y="58.9">17 _SYNC1</text>
<text x="163.6" y="56.4">18 _SYNC2</text>
<text x="115.4" y="61.5">10</text>
<text x="116.6" y="64">9</text>
<text x="119.9" y="65.3">A5</text>
<text x="119.9" y="62.7">A4</text>
<text x="119.9" y="60.2">A3</text>
<text x="133.9" y="60.6" transform="rotate(-90 133.9 60.6)">36</text>
<text x="138.9" y="60.6" transform="rotate(-90 138.9 60.6)">38</text>
<text x="144.5" y="62.5" transform="rotate(-90 144.5 62.5)">GND</text>
<text x="146.8" y="62.5" transform="rotate(-90 146.8 62.5)">MOSI</text>
<text x="149.4" y="62.5" transform="rotate(-90 149.4 62.5)">VCC</text>
<text x="158.7" y="65.3">D0</text>
<text x="158.7" y="62.7">D1</text>
<text x="158.7" y="60.2">D2</text>
<text x="163.6" y="64">15</text>
<text x="163.6" y="61.5">16</text>
<text x="168.7" y="64">UART</text>
<text x="36.1" y="75.7">1</text>
<text x="56.9" y="75.7">8</text>
<text x="36.1" y="78.2">2</text>
<text x="56.9" y="80.8">7</text>
<text x="36.1" y="88.4">3</text>
<text x="56.9" y="85.8">6</text>
<text x="36.1" y="90.9">4</text>
<text x="56.9" y="90.9">5</text>
<text x="37.8" y="98.3">5,8 Curr In</text>
<text x="37.8" y="100.8">6,7 Curr Out</text>
<text x="226.3" y="100.7" transform="rotate(-90 226.3 100.7)">1</text>
<text x="227.6" y="98.4" transform="rotate(-90 227.6 98.4)">VIN</text>
<text x="228.9" y="100.7" transform="rotate(-90 228.9 100.7)">4</text>
<text x="230.1" y="98.4" transform="rotate(-90 230.1 98.4)">GND</text>
<text x="231.4" y="100.7" transform="rotate(-90 231.4 100.7)">3</text>
<text x="232.7" y="98.4" transform="rotate(-90 232.7 98.4)">VOUT</text>
<text x="117.8" y="117.6">1</text>
<text x="120.1" y="118.9">VCC</text>
<text x="128.9" y="118.9">FLAG1</text>
<text x="137" y="117.6">8</text>
<text x="36.1" y="123.9">1</text>
<text x="56.9" y="123.9">8</text>
<text x="117.8" y="120.1">2</text>
<text x="117.8" y="122.7">3</text>
<text x="117.8" y="125.2">4</text>
<text x="120.1" y="121.4">EN</text>
<text x="120.1" y="123.9">GND</text>
<text x="128.9" y="123.9">FLAG3</text>
<text x="128.9" y="121.4">FLAG2</text>
<text x="137" y="125.2">5</text>
<text x="137" y="122.7">6</text>
<text x="137" y="120.1">7</text>
<text x="221.9" y="123.9">1</text>
<text x="224.2" y="125.2">IN</text>
<text x="231.4" y="125.2">Out</text>
<text x="236.1" y="123.9">3</text>
<text x="36.1" y="126.5">2</text>
<text x="56.9" y="129">7</text>
<text x="120.1" y="126.5">INV</text>
<text x="130.4" y="126.5">TADJ</text>
<text x="142" y="126.2">Sequence 1-2-3 for power on, 3-2-1 for power down</text>
<text x="230.1" y="127.7">GND</text>
<text x="236.1" y="126.5">2</text>
<text x="36.1" y="136.6">3</text>
<text x="56.9" y="134.1">6</text>
<text x="36.1" y="139.2">4</text>
<text x="56.9" y="139.2">5</text>
<text x="37.8" y="146.6">5,8 Curr In</text>
<text x="37.8" y="149.1">6,7 Curr Out</text>
<text x="221.9" y="144.3">1</text>
<text x="224.2" y="145.5">IN</text>
<text x="230.1" y="148.1">GND</text>
<text x="231.4" y="145.5">Out</text>
<text x="236.1" y="146.8">2</text>
<text x="236.1" y="144.3">3</text>
<text x="141.7" y="160.1" transform="rotate(-90 141.7 160.1)">1</text>
<text x="144.3" y="160.1" transform="rotate(-90 144.3 160.1)">2</text>
<text x="146.8" y="160.1" transform="rotate(-90 146.8 160.1)">3</text>
<text x="149.3" y="160.1" transform="rotate(-90 149.3 160.1)">4</text>
<text x="151.9" y="160.1" transform="rotate(-90 151.9 160.1)">5</text>
<text x="104.4" y="165.3" transform="rotate(-90 104.4 165.3)">1</text>
<text x="105.4" y="162.3" transform="rotate(-90 105.4 162.3)">1</text>
<text x="106.9" y="165.3" transform="rotate(-90 106.9 165.3)">2</text>
<text x="107.9" y="162.3" transform="rotate(-90 107.9 162.3)">2</text>
<text x="109.5" y="165.3" transform="rotate(-90 109.5 165.3)">3</text>
<text x="110.5" y="162.3" transform="rotate(-90 110.5 162.3)">3</text>
<text x="140.4" y="162.4" transform="rotate(-90 140.4 162.4)">1</text>
<text x="143" y="162.4" transform="rotate(-90 143 162.4)">2</text>
<text x="145.5" y="162.4" transform="rotate(-90 145.5 162.4)">3</text>
<text x="148.1" y="162.4" transform="rotate(-90 148.1 162.4)">4</text>
<text x="150.6" y="162.4" transform="rotate(-90 150.6 162.4)">5</text>
<text x="36.1" y="173.5">1</text>
<text x="56.9" y="173.5">8</text>
<text x="36.1" y="176">2</text>
<text x="56.9" y="178.5">7</text>
<text x="56.9" y="183.6">6</text>
<text x="36.1" y="188.7">4</text>
<text x="36.1" y="186.2">3</text>
<text x="56.9" y="188.7">5</text>
<text x="37.8" y="196.1">5,8 Curr In</text>
<text x="37.8" y="198.6">6,7 Curr Out</text>
</g>
<text font-size="1.5" fill="#000080" x="119.1" y="115">U2</text>
</svg>
